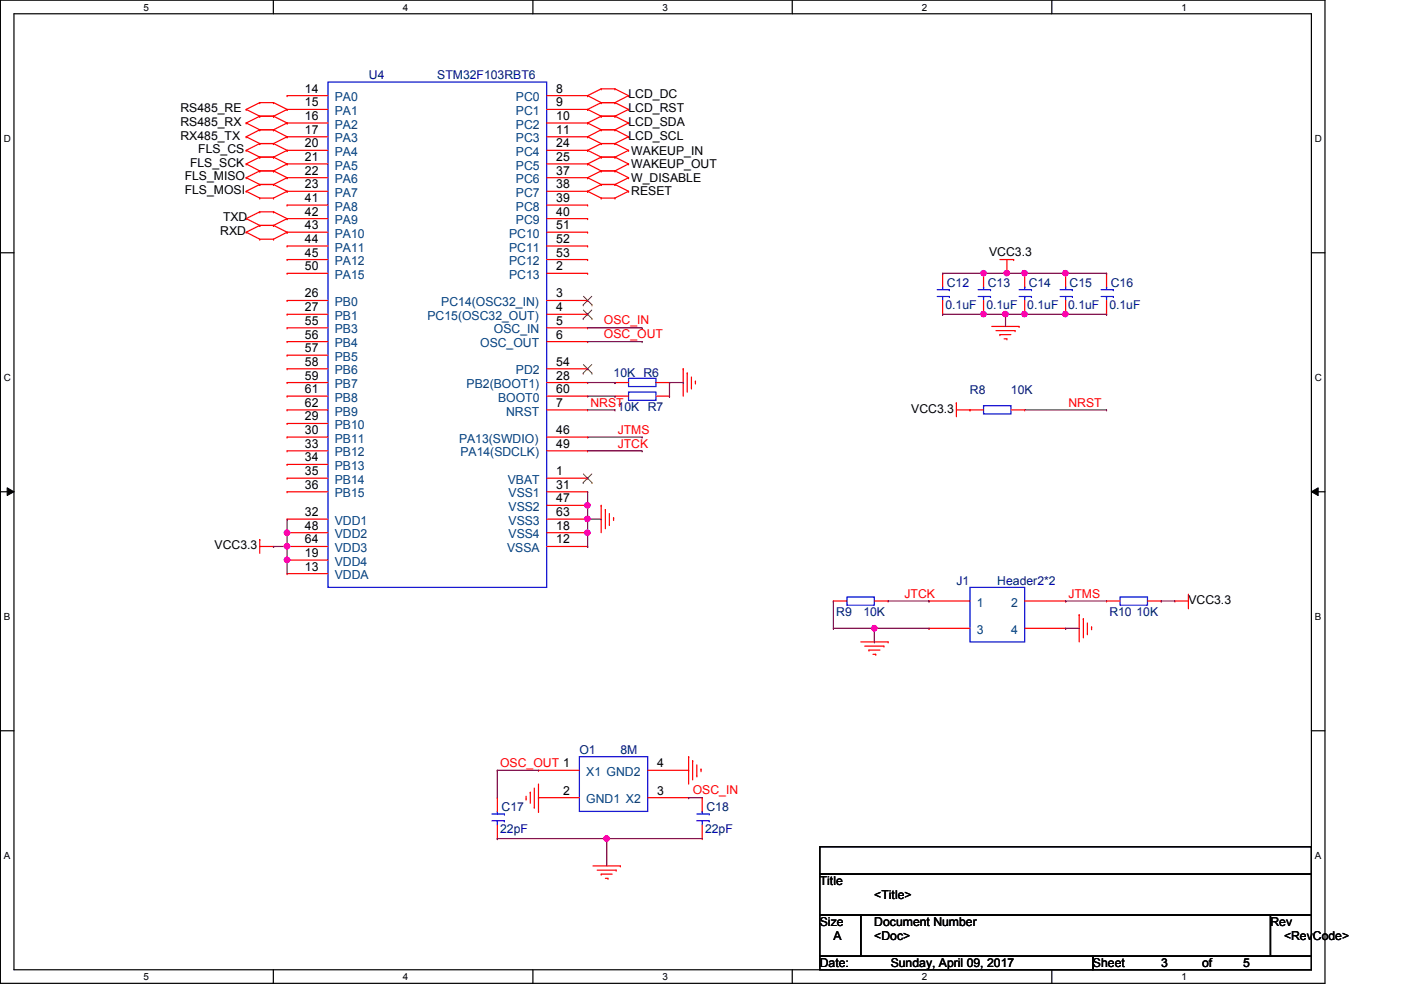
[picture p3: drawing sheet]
<svg xmlns="http://www.w3.org/2000/svg" width="297mm" height="210mm" viewBox="0 0 297 210" stroke-linecap="round" stroke-linejoin="round" font-family="sans-serif">
<path d="M.1 0h280.8v208.5h-280.8zM3 2.9h275v202.7h-275z" fill="none" stroke="#000" stroke-width=".25"/>
<g fill="#fff">
<path d="M30.4 .3h1.2v2.4h-1.2z"/>
<path d="M30.4 205.9h1.2v2.3h-1.2z"/>
</g>
<path d="M58 0v2.9M58 205.6v2.9" fill="none" stroke="#000" stroke-width=".25"/>
<g fill="#fff">
<path d="M85.4 .3h1.2v2.4h-1.2z"/>
<path d="M85.4 205.9h1.2v2.3h-1.2z"/>
</g>
<path d="M113 0v2.9M113 205.6v2.9" fill="none" stroke="#000" stroke-width=".25"/>
<g fill="#fff">
<path d="M140.5 .3h1.1v2.4h-1.1z"/>
<path d="M140.5 205.9h1.1v2.3h-1.1z"/>
</g>
<path d="M168 0v2.9M168 205.6v2.9" fill="none" stroke="#000" stroke-width=".25"/>
<g fill="#fff">
<path d="M195.4 .3h1.2v2.4h-1.2z"/>
<path d="M195.4 205.9h1.2v2.3h-1.2z"/>
</g>
<path d="M223 0v2.9M223 205.6v2.9" fill="none" stroke="#000" stroke-width=".25"/>
<g fill="#fff">
<path d="M250.5 .3h1.1v2.4h-1.1z"/>
<path d="M250.5 205.9h1.1v2.3h-1.1z"/>
<path d="M.8 28.2h1.5v2.4h-1.5z"/>
<path d="M278.8 28.2h1.4v2.4h-1.4z"/>
<path d="M.8 78.9h1.5v2.3h-1.5z"/>
<path d="M278.8 78.9h1.4v2.3h-1.4z"/>
</g>
<path d="M.1 53.6h2.9M278 53.6h2.9" fill="none" stroke="#000" stroke-width=".25"/>
<g fill="#fff">
<path d="M.8 129.6h1.4v2.3h-1.4z"/>
<path d="M278.8 129.6h1.3v2.3h-1.3z"/>
</g>
<path d="M.1 104.3h2.9M278 104.3h2.9" fill="none" stroke="#000" stroke-width=".25"/>
<path d="M1.5 103.4l1.5 .9-1.5 .8zM278 104.3l1.5-.9v1.7z" fill="#000"/>
<path d="M1.5 103.4l1.5 .9-1.5 .8zM278 104.3l1.5-.9v1.7z" fill="none" stroke="#000" stroke-width=".21"/>
<g fill="#fff">
<path d="M.8 180.3h1.4v2.3h-1.4z"/>
<path d="M278.8 180.3h1.3v2.3h-1.3z"/>
</g>
<path d="M.1 154.9h2.9M278 154.9h2.9M173.8 179.5h104.2v5.8h-104.2zM173.8 185.3h104.2v8.7h-104.2zM173.8 194h8.7v8.7h-8.7zM182.5 194h86.9v8.7h-86.9zM269.4 194h8.6v8.7h-8.6zM173.8 202.7h57.9v2.9h-57.9zM231.7 202.7h46.3v2.9h-46.3z" fill="none" stroke="#000" stroke-width=".25"/>
<g fill="none" stroke="#f00" stroke-width=".25">
<path d="M127.5 18.8h.1M127.5 18.8l-2.9 1.5M127.5 18.8h2.9M130.4 18.8h.1M130.4 18.8l2.9 1.5M52.2 26.1h.1M52.2 29h.1M52.2 23.2h.1M52.2 34.8h.1M52.2 31.9h.1M52.2 37.7h.1M52.2 26.1l2.9 1.4"/>
<path d="M52.2 29l2.9 1.4M52.2 23.2l2.9 1.4M52.2 34.8l2.9 1.4M52.2 31.9l2.9 1.4M52.2 37.7l2.9 1.4M55.1 27.5h.1M55.1 24.6h.1M55.1 30.4h.1M55.1 21.8h.1M55.1 39.1h.1M55.1 36.2h.1M55.1 33.3h.1"/>
<path d="M55.1 27.5h2.9M55.1 24.6l-2.9 1.5M55.1 24.6h2.9M55.1 30.4h2.9M55.1 27.5l-2.9 1.5M55.1 21.8l-2.9 1.4M55.1 21.8h2.9M55.1 39.1l-2.9 1.5M55.1 39.1h2.9M55.1 36.2h2.9M55.1 33.3l-2.9 1.5M55.1 33.3h2.9"/>
<path d="M55.1 30.4l-2.9 1.5M55.1 36.2l-2.9 1.5M58 27.5h.1M58 24.6h.1M58 30.4h.1M58 21.8h.1M58 39.1h.1M58 36.2h.1M58 33.3h.1M58 24.6l2.9 1.5M58 27.5l2.9 1.5M58 21.8l2.9 1.4"/>
<path d="M58 39.1l2.9 1.5M58 33.3l2.9 1.5M58 30.4l2.9 1.5M58 36.2l2.9 1.5M60.9 26.1h.1M60.9 29h.1M60.9 23.2h.1M60.9 34.8h.1M60.9 31.9h.1M60.9 37.7h.1M60.9 20.3h.1M60.9 26.1l-2.9 1.4"/>
<path d="M60.9 29l-2.9 1.4M60.9 23.2l-2.9 1.4M60.9 34.8l-2.9 1.4M60.9 31.9l-2.9 1.4M60.9 37.7l-2.9 1.4M60.9 20.3h8.7M60.9 23.2h8.7M60.9 26.1h8.7M60.9 29h8.7M60.9 31.9h8.7M60.9 34.8h8.7M60.9 37.7h8.7"/>
<path d="M115.9 20.3h8.7M115.9 23.2h8.7M115.9 26.1h8.7M115.9 29h8.7M115.9 31.9h8.7M115.9 34.8h8.7M115.9 37.7h8.7M124.6 20.3h.1M124.6 23.2h.1M124.6 26.1h.1M124.6 29h.1M124.6 34.8h.1"/>
<path d="M124.6 37.7h.1M124.6 31.9h.1M124.6 20.3l2.9 1.5M124.6 23.2l2.9 1.4M124.6 26.1l2.9 1.4M124.6 29l2.9 1.4M124.6 34.8l2.9 1.4M124.6 37.7l2.9 1.4M124.6 31.9l2.9 1.4M127.5 21.8h.1M127.5 24.6h.1M127.5 27.5h.1"/>
<path d="M127.5 30.4h.1M127.5 33.3h.1M127.5 36.2h.1M127.5 39.1h.1M127.5 27.5h2.9M127.5 24.6h2.9M127.5 30.4h2.9M127.5 21.8h2.9M127.5 39.1h2.9M127.5 36.2h2.9M127.5 33.3h2.9M127.5 21.8l-2.9 1.4"/>
<path d="M127.5 24.6l-2.9 1.5M127.5 27.5l-2.9 1.5M127.5 33.3l-2.9 1.5M127.5 36.2l-2.9 1.5M127.5 39.1l-2.9 1.5M127.5 30.4l-2.9 1.5M130.4 21.8h.1M130.4 24.6h.1M130.4 27.5h.1M130.4 30.4h.1M130.4 33.3h.1M130.4 36.2h.1"/>
<path d="M130.4 39.1h.1M130.4 21.8l2.9 1.4M130.4 24.6l2.9 1.5M130.4 27.5l2.9 1.5M130.4 33.3l2.9 1.5M130.4 36.2l2.9 1.5M130.4 39.1l2.9 1.5M130.4 30.4l2.9 1.5M133.3 20.3h.1M133.3 23.2h.1M133.3 26.1h.1M133.3 29h.1"/>
<path d="M133.3 34.8h.1M133.3 37.7h.1M133.3 31.9h.1M133.3 20.3l-2.9 1.5M133.3 23.2l-2.9 1.4M133.3 26.1l-2.9 1.4M133.3 29l-2.9 1.4M133.3 34.8l-2.9 1.4M133.3 37.7l-2.9 1.4M133.3 31.9l-2.9 1.4M52.2 40.6h.1M52.2 49.2h.1"/>
<path d="M52.2 46.4h.1M52.2 40.6l2.9 1.4M52.2 49.2l2.9 1.5M52.2 46.4l2.9 1.4M55.1 42h.1M55.1 50.7h.1M55.1 47.8h.1M55.1 44.9h.1M55.1 42h2.9M55.1 50.7h2.9M55.1 47.8l-2.9 1.4M55.1 47.8h2.9"/>
<path d="M55.1 44.9l-2.9 1.5M55.1 44.9h2.9M58 42h.1M58 50.7h.1M58 47.8h.1M58 44.9h.1M58 47.8l2.9 1.4M58 44.9l2.9 1.5M60.9 40.6h.1M60.9 49.2h.1M60.9 46.4h.1M60.9 43.5h.1"/>
<path d="M60.9 52.2h.1M60.9 55h.1M60.9 58h.1M60.9 40.6l-2.9 1.4M60.9 49.2l-2.9 1.5M60.9 46.4l-2.9 1.4M60.9 55h8.7M60.9 40.6h8.7M60.9 43.5h8.7M60.9 46.4h8.7M60.9 49.2h8.7M60.9 52.2h8.7"/>
<path d="M60.9 58h8.7M115.9 55h8.7M115.9 40.6h8.7M115.9 43.5h8.7M115.9 46.4h8.7M115.9 49.2h8.7M115.9 52.2h8.7M115.9 58h8.7M124.6 40.6h.1M124.6 43.5h.1M124.6 46.4h.1M124.6 49.2h.1"/>
<path d="M124.6 52.2h.1M124.6 55h.1M124.6 58h.1M124.6 40.6l2.9 1.4M127.5 42h.1M127.5 42h2.9M130.4 42h.1M133.3 40.6h.1M133.3 40.6l-2.9 1.4M199.9 58h.1M199.9 58v2.8M208.5 58h.1"/>
<path d="M208.5 58v2.8M212 55h2.9M213.5 58h.1M213.5 55v3M214.9 55h.1M217.3 58h.1M217.3 58v2.8M225.9 58h.1M225.9 58v2.8M234.6 58h.1M234.6 58v2.8M60.9 63.7h.1"/>
<path d="M60.9 66.6h.1M60.9 69.5h.1M60.9 72.4h.1M60.9 75.3h.1M60.9 78.2h.1M60.9 63.7h8.7M60.9 66.6h8.7M60.9 69.5h8.7M60.9 72.4h8.7M60.9 75.3h8.7M60.9 78.2h8.7M115.9 63.7h8.7"/>
<path d="M115.9 66.6h8.7M115.9 69.5h8.7M115.9 72.4h8.7M115.9 78.2h8.7M124.6 63.7h.1M124.6 66.6h.1M124.6 69.5h.1M124.6 72.4h.1M124.6 78.2h.1M144.9 78.2h.1M144.9 78.2v5.8M145.7 79.1h.1"/>
<path d="M145.7 79.1v4M146.6 79.9v2.4M199.9 66.6h.1M199.9 63.7v2.9M208.5 66.6h.1M208.5 63.7v2.9M210.3 69.2h5.8M211.2 70.1h4M212 71h.1M212 71h2.3M212.9 71.8h.6M213.5 71.8h.1"/>
<path d="M215.2 70.1h.1M216.1 69.2h.1M217.3 66.6h.1M217.3 63.7v2.9M225.9 66.6h.1M225.9 63.7v2.9M234.6 66.6h.1M234.6 63.7v2.9M60.9 81.1h.1M60.9 84h.1M60.9 86.9h.1M60.9 89.8h.1"/>
<path d="M60.9 92.7h.1M60.9 95.6h.1M60.9 98.5h.1M60.9 86.9h8.7M60.9 81.1h8.7M60.9 84h8.7M60.9 89.8h8.7M60.9 92.7h8.7M60.9 95.6h8.7M60.9 98.5h8.7M115.9 86.9h8.7M115.9 81.1h8.7"/>
<path d="M115.9 84h8.7M115.9 92.7h8.7M115.9 95.6h8.7M124.6 81.1h.1M124.6 84h.1M124.6 86.9h.1M124.6 92.7h.1M124.6 95.6h.1M130.4 81.1h.1M130.4 84h.1M130.4 81.1h2.9M130.4 84h2.9"/>
<path d="M139.1 81.1h2.8M139.1 84h2.8M141.9 81.1h.1M141.9 84h.1M146.6 82.3h.1M147.4 80.8h.1M147.4 80.8v.6M202.8 85.4h.1M202.8 86.9h5.7M202.8 85.4v2.9M205.7 86.9h.1M214.3 86.9h3"/>
<path d="M217.3 86.9h.1M55.1 114.4h.1M55.1 115.9h2.9M55.1 114.4v2.9M58 115.9h.1M60.9 101.4h.1M60.9 104.3h.1M60.9 110.1h.1M60.9 112.9h.1M60.9 115.9h.1M60.9 118.7h.1M60.9 115.9h8.7"/>
<path d="M60.9 101.4h8.7M60.9 104.3h8.7M60.9 110.1h8.7M60.9 112.9h8.7M60.9 118.7h8.7M115.9 115.9h8.7M115.9 101.4h8.7M115.9 104.3h8.7M115.9 110.1h8.7M115.9 112.9h8.7M115.9 107.1h8.7M124.6 101.4h.1"/>
<path d="M124.6 104.3h.1M124.6 107.1h.1M124.6 110.1h.1M124.6 112.9h.1M124.6 115.9h.1M127.5 107.1h.1M127.5 107.1v5.8M128.4 108h.1M128.4 108v4.1M129.2 111.2h.1M129.2 108.9v2.3M130.1 109.8h.1"/>
<path d="M130.1 109.8v.6M60.9 121.6h.1M60.9 121.6h8.7M176.7 127.4h.1M176.7 127.4h2.9M182.5 136.1h5.8M183.3 137h4.1M184.2 137.8h.1M184.2 137.8h2.4M185.1 138.7h.6M185.4 127.4h2.9M185.7 138.7h.1"/>
<path d="M187.4 137h.1M188.3 136.1h.1M188.3 127.4h.1M197 127.4h.1M197 133.2h.1M197 127.4h8.7M197 133.2h8.7M217.3 127.4h8.6M217.3 133.2h8.6M225.9 127.4h.1M225.9 133.2h.1M228.8 130.3h.1"/>
<path d="M228.8 130.3v5.8M229.7 131.2h.1M229.7 131.2v4.1M230.5 134.4h.1M230.5 132.1v2.3M231.4 132.9h.1M231.4 132.9v.6M234.6 127.4h.1M234.6 127.4h2.9M243.3 127.4h2.9M246.2 127.4h.1M249.1 127.4h.1"/>
<path d="M249.1 127.4h2.9M252 128.9h.1M252 126v2.9M105.4 177.8h.1M105.4 169.1h.1M105.4 169.1v2.9M105.4 174.9v2.9M111.5 169.4h.1M111.5 168.8v.6M112.4 168h.1M112.4 168v2.3M113.3 171.2h.1"/>
<path d="M113.3 167.1v4.1M114.2 172h.1M114.2 163.3h.1M114.2 169.1h.1M114.2 166.2v5.8M114.2 163.3h8.6M114.2 169.1h8.6M137.3 163.3h8.7M137.3 169.1h8.7M146 160.4h.1M146 169.1h.1M146 163.3h.1"/>
<path d="M146 160.4v5.8M146.9 161.3h.1M146.9 161.3v4.1M147.7 164.5h.1M147.7 162.2v2.3M148.6 163.1h.1M148.6 163.1v.5M148.9 177.8h.1M148.9 169.1h.1M148.9 169.1v2.9M148.9 174.9v2.9M125.7 183.6h5.8"/>
<path d="M126.6 184.5h4M127.5 185.3h.1M127.5 185.3h2.3M128.4 186.2h.5M128.9 186.2h.1M130.6 184.5h.1M131.5 183.6h.1"/>
</g>
<g fill="none" stroke="#00f" stroke-width=".25">
<path d="M69.6 17.4h46.3v107.1h-46.3zM198.7 62.9h2.6M198.7 61.4h2.6M199.9 62.9h.1M199.9 60.8h.1M199.9 60.8v.6M199.9 62.9v.8M201.3 62.9h.1M201.3 61.4h.1M207.4 62.9h2.6M207.4 61.4h2.6M208.5 62.9h.1"/>
<path d="M208.5 60.8h.1M208.5 60.8v.6M208.5 62.9v.8M210 62.9h.1M210 61.4h.1M216.1 62.9h2.6M216.1 61.4h2.6M217.3 62.9h.1M217.3 60.8h.1M217.3 60.8v.6M217.3 62.9v.8M218.7 62.9h.1"/>
<path d="M218.7 61.4h.1M224.7 62.9h2.7M224.7 61.4h2.7M225.9 62.9h.1M225.9 60.8h.1M225.9 60.8v.6M225.9 62.9v.8M227.4 62.9h.1M227.4 61.4h.1M233.5 62.9h2.5M233.5 61.4h2.5M234.6 62.9h.1"/>
<path d="M234.6 60.8h.1M234.6 60.8v.6M234.6 62.9v.8M236 62.9h.1M236 61.4h.1M133.3 80.2h5.8v1.8h-5.8zM133.3 83.1h5.8v1.8h-5.8zM208.5 86h5.8v1.8h-5.8zM179.6 126.6h5.8v1.7h-5.8zM205.7 124.5h11.6v11.6h-11.6zM237.5 126.6h5.8v1.7h-5.8zM104.3 174h2.6"/>
<path d="M104.3 172.6h2.6M105.4 174h.1M105.4 172h.1M105.4 172v.6M105.4 174v.9M106.9 174h.1M106.9 172.6h.1M122.8 160.4h14.5v11.6h-14.5zM147.7 174h2.7M147.7 172.6h2.7M148.9 174h.1M148.9 172h.1"/>
<path d="M148.9 172v.6M148.9 174v.9M150.4 174h.1M150.4 172.6h.1"/>
</g>
<g fill="none" stroke="#804000" stroke-width=".21">
<path d="M123.7 64.6h.1M123.7 67.6h.1M123.7 79.1h.1M123.7 62.8l1.8 1.8M123.7 65.7l1.8 1.9M123.7 77.3l1.8 1.8M125.5 62.8l-1.8 1.8M125.5 65.7l-1.8 1.9M125.5 77.3l-1.8 1.8M125.5 64.6h.1M125.5 67.6h.1M125.5 79.1h.1"/>
<path d="M123.7 102.3h.1M123.7 100.5l1.8 1.8M125.5 100.5l-1.8 1.8M125.5 102.3h.1"/>
</g>
<path d="M124.6 110.1h2.9M127.5 110.1h.1" fill="none" stroke="#800040" stroke-width=".25"/>
<circle cx="124.5" cy="110" r=".56" fill="#f0f"/>
<circle cx="124.5" cy="110" r=".56" fill="none" stroke="#f0f" stroke-width=".25"/>
<path d="M124.6 112.9h.1M124.6 107.1h.1M124.6 104.3v2.8M124.6 110.1v2.8" fill="none" stroke="#800040" stroke-width=".25"/>
<circle cx="124.5" cy="107.1" r=".56" fill="#f0f"/>
<circle cx="124.5" cy="107.1" r=".56" fill="none" stroke="#f0f" stroke-width=".25"/>
<path d="M124.6 110.1h.1M124.6 115.9h.1M124.6 107.1v3M124.6 112.9v3" fill="none" stroke="#800040" stroke-width=".25"/>
<circle cx="124.5" cy="112.9" r=".56" fill="#f0f"/>
<circle cx="124.5" cy="112.9" r=".56" fill="none" stroke="#f0f" stroke-width=".25"/>
<path d="M60.9 112.9h.1M60.9 110.1v2.8" fill="none" stroke="#800040" stroke-width=".25"/>
<circle cx="60.9" cy="113" r=".56" fill="#f0f"/>
<circle cx="60.9" cy="113" r=".56" fill="none" stroke="#f0f" stroke-width=".25"/>
<g fill="none" stroke="#800040" stroke-width=".25">
<path d="M124.6 69.5h11.5M124.6 72.4h11.5M136.1 69.5h.1M136.1 72.4h.1M124.6 92.7h11.5M124.6 95.6h11.5M136.1 92.7h.1M136.1 95.6h.1M58 115.9h.1M58 115.9h2.9M60.9 115.9h.1M60.9 118.7h.1"/>
<path d="M60.9 112.9v5.8"/>
</g>
<circle cx="60.9" cy="115.8" r=".56" fill="#f0f"/>
<circle cx="60.9" cy="115.8" r=".56" fill="none" stroke="#f0f" stroke-width=".25"/>
<path d="M60.9 118.7h.1M60.9 118.7v2.9" fill="none" stroke="#800040" stroke-width=".25"/>
<circle cx="60.9" cy="118.7" r=".57" fill="#f0f"/>
<circle cx="60.9" cy="118.7" r=".57" fill="none" stroke="#f0f" stroke-width=".25"/>
<path d="M124.6 81.1h5.8M124.6 84h5.8M124.6 86.9h5.8M130.4 81.1h.1M130.4 84h.1M130.4 86.9h.1M141.9 84h.1M144.9 81.1h.1M144.9 81.1h-3v2.9M176.7 133.2h8.7M185.4 133.2h.1" fill="none" stroke="#800040" stroke-width=".25"/>
<circle cx="185.4" cy="133.2" r=".56" fill="#f0f"/>
<circle cx="185.4" cy="133.2" r=".56" fill="none" stroke="#f0f" stroke-width=".25"/>
<g fill="none" stroke="#800040" stroke-width=".25">
<path d="M176.7 133.2h.1M176.7 127.4v5.8M185.4 136.1h.1M188.3 127.4h8.7M197 127.4h.1M197 133.2h.1M197 133.2h-11.6v2.9M225.9 127.4h.1M225.9 133.2h.1M225.9 127.4h8.7M225.9 133.2h2.9M246.2 127.4h.1"/>
<path d="M246.2 127.4h2.9M105.4 163.3h.1M105.4 177.8h.1M105.4 163.3h8.8M105.4 163.3v5.8M105.4 177.8h43.5M128.6 177.8h.1M128.6 177.8v5.8M146 169.1h.1M146 169.1h2.9"/>
</g>
<circle cx="128.6" cy="177.8" r=".56" fill="#f0f"/>
<circle cx="128.6" cy="177.8" r=".56" fill="none" stroke="#f0f" stroke-width=".25"/>
<path d="M213.2 66.6h.1M213.2 66.6h4.1" fill="none" stroke="#800040" stroke-width=".25"/>
<circle cx="217.2" cy="66.6" r=".56" fill="#f0f"/>
<circle cx="217.2" cy="66.6" r=".56" fill="none" stroke="#f0f" stroke-width=".25"/>
<circle cx="213.2" cy="66.6" r=".56" fill="#f0f"/>
<circle cx="213.2" cy="66.6" r=".56" fill="none" stroke="#f0f" stroke-width=".25"/>
<path d="M225.9 58h8.7M234.6 58h.1M225.9 66.6h8.7M234.6 66.6h.1M217.3 86.9h17.3M234.6 86.9h.1" fill="none" stroke="#800040" stroke-width=".25"/>
<circle cx="225.9" cy="66.6" r=".56" fill="#f0f"/>
<circle cx="225.9" cy="66.6" r=".56" fill="none" stroke="#f0f" stroke-width=".25"/>
<path d="M199.9 58h.1M199.9 58h13.6M213.5 58h.1" fill="none" stroke="#800040" stroke-width=".25"/>
<circle cx="208.5" cy="57.9" r=".56" fill="#f0f"/>
<circle cx="208.5" cy="57.9" r=".56" fill="none" stroke="#f0f" stroke-width=".25"/>
<circle cx="213.4" cy="57.9" r=".56" fill="#f0f"/>
<circle cx="213.4" cy="57.9" r=".56" fill="none" stroke="#f0f" stroke-width=".25"/>
<path d="M217.3 58h.1M217.3 58h8.6" fill="none" stroke="#800040" stroke-width=".25"/>
<circle cx="225.9" cy="57.9" r=".56" fill="#f0f"/>
<circle cx="225.9" cy="57.9" r=".56" fill="none" stroke="#f0f" stroke-width=".25"/>
<circle cx="217.2" cy="57.9" r=".56" fill="#f0f"/>
<circle cx="217.2" cy="57.9" r=".56" fill="none" stroke="#f0f" stroke-width=".25"/>
<path d="M199.9 66.6h.1M199.9 66.6h8.6" fill="none" stroke="#800040" stroke-width=".25"/>
<circle cx="208.5" cy="66.6" r=".56" fill="#f0f"/>
<circle cx="208.5" cy="66.6" r=".56" fill="none" stroke="#f0f" stroke-width=".25"/>
<path d="M213.5 58h.1M213.5 58h3.8M208.5 66.6h4.7M213.2 66.6h.1M213.2 66.6v2.6M217.3 66.6h.1M217.3 66.6h8.6" fill="none" stroke="#800040" stroke-width=".25"/>
<circle cx="124.5" cy="110" r=".56" fill="#f0f"/>
<circle cx="124.5" cy="110" r=".56" fill="none" stroke="#f0f" stroke-width=".25"/>
<circle cx="124.5" cy="107.1" r=".56" fill="#f0f"/>
<circle cx="124.5" cy="107.1" r=".56" fill="none" stroke="#f0f" stroke-width=".25"/>
<circle cx="124.5" cy="112.9" r=".56" fill="#f0f"/>
<circle cx="124.5" cy="112.9" r=".56" fill="none" stroke="#f0f" stroke-width=".25"/>
<circle cx="60.9" cy="113" r=".56" fill="#f0f"/>
<circle cx="60.9" cy="113" r=".56" fill="none" stroke="#f0f" stroke-width=".25"/>
<circle cx="60.9" cy="115.8" r=".56" fill="#f0f"/>
<circle cx="60.9" cy="115.8" r=".56" fill="none" stroke="#f0f" stroke-width=".25"/>
<circle cx="60.9" cy="118.7" r=".57" fill="#f0f"/>
<circle cx="60.9" cy="118.7" r=".57" fill="none" stroke="#f0f" stroke-width=".25"/>
<circle cx="185.4" cy="133.2" r=".56" fill="#f0f"/>
<circle cx="185.4" cy="133.2" r=".56" fill="none" stroke="#f0f" stroke-width=".25"/>
<circle cx="128.6" cy="177.8" r=".56" fill="#f0f"/>
<circle cx="128.6" cy="177.8" r=".56" fill="none" stroke="#f0f" stroke-width=".25"/>
<circle cx="217.2" cy="66.6" r=".56" fill="#f0f"/>
<circle cx="217.2" cy="66.6" r=".56" fill="none" stroke="#f0f" stroke-width=".25"/>
<circle cx="213.2" cy="66.6" r=".56" fill="#f0f"/>
<circle cx="213.2" cy="66.6" r=".56" fill="none" stroke="#f0f" stroke-width=".25"/>
<circle cx="225.9" cy="66.6" r=".56" fill="#f0f"/>
<circle cx="225.9" cy="66.6" r=".56" fill="none" stroke="#f0f" stroke-width=".25"/>
<circle cx="208.5" cy="57.9" r=".56" fill="#f0f"/>
<circle cx="208.5" cy="57.9" r=".56" fill="none" stroke="#f0f" stroke-width=".25"/>
<circle cx="213.4" cy="57.9" r=".56" fill="#f0f"/>
<circle cx="213.4" cy="57.9" r=".56" fill="none" stroke="#f0f" stroke-width=".25"/>
<circle cx="225.9" cy="57.9" r=".56" fill="#f0f"/>
<circle cx="225.9" cy="57.9" r=".56" fill="none" stroke="#f0f" stroke-width=".25"/>
<circle cx="217.2" cy="57.9" r=".56" fill="#f0f"/>
<circle cx="217.2" cy="57.9" r=".56" fill="none" stroke="#f0f" stroke-width=".25"/>
<circle cx="208.5" cy="66.6" r=".56" fill="#f0f"/>
<circle cx="208.5" cy="66.6" r=".56" fill="none" stroke="#f0f" stroke-width=".25"/>
<g font-size="2.6" fill="#000080">
<text x="78.2" y="16.8">U4</text>
<text x="92.7" y="16.8">STM32F103RBT6</text>
<text x="200.4" y="65.5">0.1uF</text>
<text x="200.7" y="60.8">C12</text>
<text x="209.1" y="65.5">0.1uF</text>
<text x="209.4" y="60.8">C13</text>
<text x="217.8" y="65.5">0.1uF</text>
<text x="218.1" y="60.8">C14</text>
<text x="226.5" y="65.5">0.1uF</text>
<text x="226.8" y="60.8">C15</text>
<text x="235.2" y="65.5">0.1uF</text>
<text x="235.5" y="60.8">C16</text>
<text x="130.1" y="80">10K R6</text>
<text x="205.7" y="83.4">R8</text>
<text x="214.3" y="83.4">10K</text>
<text x="130.9" y="87.2">10K R7</text>
<text x="202.8" y="124">J1</text>
<text x="211.5" y="124">Header2*2</text>
<text x="177.3" y="130.6">R9</text>
<text x="183" y="130.6">10K</text>
<text x="235.2" y="130.6">R10 10K</text>
<text x="122.8" y="159.9">O1</text>
<text x="131.5" y="159.9">8M</text>
<text x="106.3" y="172">C17</text>
<text x="149.8" y="172">C18</text>
<text x="106" y="176.7">22pF</text>
<text x="149.5" y="176.7">22pF</text>
</g>
<g font-size="2.6">
<text x="38.3" y="23.8">RS485_RE</text>
<text x="64.6" y="19.6">14</text>
<text x="64.6" y="22.6">15</text>
<text x="117.9" y="19.6">8</text>
<text x="117.9" y="22.6">9</text>
<text x="133.3" y="20.9">LCD_DC</text>
<text x="133.3" y="23.8">LCD_RST</text>
<text x="38.3" y="26.7">RS485_RX</text>
<text x="38.3" y="29.6">RX485_TX</text>
<text x="64.6" y="25.4">16</text>
<text x="64.6" y="28.4">17</text>
<text x="117.9" y="25.4">10</text>
<text x="117.9" y="28.4">11</text>
<text x="133.3" y="26.7">LCD_SDA</text>
<text x="133.3" y="29.6">LCD_SCL</text>
<text x="40.3" y="35.3">FLS_SCK</text>
<text x="42" y="32.5">FLS_CS</text>
<text x="64.6" y="31.2">20</text>
<text x="64.6" y="34.1">21</text>
<text x="117.9" y="31.2">24</text>
<text x="117.9" y="34.1">25</text>
<text x="133.9" y="35.6">WAKEUP_OUT</text>
<text x="133.9" y="32.8">WAKEUP_IN</text>
<text x="39.2" y="41.1">FLS_MOSI</text>
<text x="39.2" y="38.3">FLS_MISO</text>
<text x="64.6" y="37">22</text>
<text x="64.6" y="39.9">23</text>
<text x="117.9" y="37">37</text>
<text x="117.9" y="39.9">38</text>
<text x="133.9" y="38.6">W_DISABLE</text>
<text x="133.9" y="41.4">RESET</text>
<text x="47.3" y="46.9">TXD</text>
<text x="64.6" y="42.8">41</text>
<text x="64.6" y="45.7">42</text>
<text x="117.9" y="42.8">39</text>
<text x="117.9" y="45.7">40</text>
<text x="46.7" y="49.8">RXD</text>
<text x="64.6" y="48.6">43</text>
<text x="64.6" y="51.5">44</text>
<text x="117.9" y="48.6">51</text>
<text x="117.9" y="51.5">52</text>
<text x="64.6" y="54.4">45</text>
<text x="64.6" y="57.3">50</text>
<text x="117.9" y="54.4">53</text>
<text x="117.9" y="57.3">2</text>
<text x="209.7" y="54.2">VCC3.3</text>
<text x="64.6" y="63.1">26</text>
<text x="64.6" y="66">27</text>
<text x="117.9" y="63.1">3</text>
<text x="117.9" y="66">4</text>
<text x="64.6" y="68.9">55</text>
<text x="64.6" y="71.8">56</text>
<text x="117.9" y="68.9">5</text>
<text x="117.9" y="71.8">6</text>
<text x="64.6" y="74.7">57</text>
<text x="64.6" y="77.6">58</text>
<text x="117.9" y="77.6">54</text>
<text x="64.6" y="80.5">59</text>
<text x="64.6" y="83.4">61</text>
<text x="117.9" y="80.5">28</text>
<text x="117.9" y="83.4">60</text>
<text x="64.6" y="86.3">62</text>
<text x="64.6" y="89.2">29</text>
<text x="117.9" y="86.3">7</text>
<text x="193.2" y="87.5">VCC3.3</text>
<text x="64.6" y="92">30</text>
<text x="64.6" y="95">33</text>
<text x="117.9" y="92">46</text>
<text x="117.9" y="95">49</text>
<text x="64.6" y="97.8">34</text>
<text x="64.6" y="100.8">35</text>
<text x="117.9" y="100.8">1</text>
<text x="64.6" y="103.6">36</text>
<text x="117.9" y="103.6">31</text>
<text x="117.9" y="106.5">47</text>
<text x="64.6" y="109.4">32</text>
<text x="64.6" y="112.3">48</text>
<text x="117.9" y="109.4">63</text>
<text x="117.9" y="112.3">18</text>
<text x="45.5" y="116.5">VCC3.3</text>
<text x="64.6" y="115.2">64</text>
<text x="64.6" y="118.1">19</text>
<text x="117.9" y="115.2">12</text>
<text x="64.6" y="121">13</text>
<text x="252" y="128">VCC3.3</text>
<text x="139.4" y="162.7">4</text>
<text x="119.4" y="168.5">2</text>
<text x="139.4" y="168.5">3</text>
<text x="173.8" y="187.7">Title</text>
<text x="185.4" y="190.6">&lt;Title&gt;</text>
<text x="173.8" y="196.3">Size</text>
<text x="185.4" y="196.3">Document Number</text>
<text x="269.4" y="196.3">Rev</text>
<text x="176.7" y="199.3">A</text>
<text x="185.4" y="199.3">&lt;Doc&gt;</text>
<text x="272.2" y="199.3">&lt;RevCode&gt;</text>
<text x="173.8" y="205.1">Date:</text>
<text x="188.8" y="205.1">Sunday, April 09, 2017</text>
<text x="231.7" y="205.1">Sheet</text>
<text x="246.2" y="205.1">3</text>
<text x="254.9" y="205.1">of</text>
<text x="263.6" y="205.1">5</text>
</g>
<g font-size="2.6" fill="#004080">
<text x="71" y="21.5">PA0</text>
<text x="109.4" y="21.5">PC0</text>
<text x="71" y="24.4">PA1</text>
<text x="71" y="27.3">PA2</text>
<text x="109.4" y="24.4">PC1</text>
<text x="109.4" y="27.3">PC2</text>
<text x="71" y="30.2">PA3</text>
<text x="71" y="33.1">PA4</text>
<text x="71" y="35.9">PA5</text>
<text x="109.4" y="30.2">PC3</text>
<text x="109.4" y="33.1">PC4</text>
<text x="109.4" y="35.9">PC5</text>
<text x="71" y="38.9">PA6</text>
<text x="71" y="41.7">PA7</text>
<text x="109.4" y="38.9">PC6</text>
<text x="109.4" y="41.7">PC7</text>
<text x="71" y="44.7">PA8</text>
<text x="71" y="47.5">PA9</text>
<text x="109.4" y="44.7">PC8</text>
<text x="109.4" y="47.5">PC9</text>
<text x="71" y="50.4">PA10</text>
<text x="71" y="53.3">PA11</text>
<text x="107.9" y="50.4">PC10</text>
<text x="107.9" y="53.3">PC11</text>
<text x="71" y="56.2">PA12</text>
<text x="71" y="59.1">PA15</text>
<text x="107.9" y="56.2">PC12</text>
<text x="107.9" y="59.1">PC13</text>
<text x="71" y="64.9">PB0</text>
<text x="93.6" y="64.9">PC14(OSC32_IN)</text>
<text x="71" y="67.8">PB1</text>
<text x="71" y="70.7">PB3</text>
<text x="90.6" y="67.8">PC15(OSC32_OUT)</text>
<text x="104.7" y="70.7">OSC_IN</text>
<text x="71" y="73.6">PB4</text>
<text x="71" y="76.5">PB5</text>
<text x="101.8" y="73.6">OSC_OUT</text>
<text x="71" y="79.4">PB6</text>
<text x="71" y="82.3">PB7</text>
<text x="98.9" y="82.3">PB2(BOOT1)</text>
<text x="109.4" y="79.4">PD2</text>
<text x="71" y="85.2">PB8</text>
<text x="71" y="88.1">PB9</text>
<text x="105.6" y="85.2">BOOT0</text>
<text x="107.3" y="88.1">NRST</text>
<text x="71" y="91">PB10</text>
<text x="71" y="93.9">PB11</text>
<text x="97.3" y="93.9">PA13(SWDIO)</text>
<text x="71" y="96.8">PB12</text>
<text x="71" y="99.7">PB13</text>
<text x="97.6" y="96.8">PA14(SDCLK)</text>
<text x="71" y="102.6">PB14</text>
<text x="71" y="105.5">PB15</text>
<text x="107.7" y="102.6">VBAT</text>
<text x="107.8" y="105.5">VSS1</text>
<text x="71" y="111.3">VDD1</text>
<text x="107.8" y="108.3">VSS2</text>
<text x="107.8" y="111.3">VSS3</text>
<text x="71" y="114.1">VDD2</text>
<text x="71" y="117.1">VDD3</text>
<text x="71" y="119.9">VDD4</text>
<text x="107.5" y="117.1">VSSA</text>
<text x="107.8" y="114.1">VSS4</text>
<text x="71" y="122.8">VDDA</text>
<text x="207.1" y="128.6">1</text>
<text x="214.4" y="128.6">2</text>
<text x="207.1" y="134.4">3</text>
<text x="214.4" y="134.4">4</text>
<text x="124.3" y="164.5">X1 GND2</text>
<text x="124.3" y="170.3">GND1 X2</text>
</g>
<g font-size="2.6" fill="#f00">
<text x="128.1" y="68.7">OSC_IN</text>
<text x="128.1" y="71.6">OSC_OUT</text>
<text x="125.2" y="86.3">NRST</text>
<text x="226.5" y="86.3">NRST</text>
<text x="131" y="92.1">JTMS</text>
<text x="131" y="95">JTCK</text>
<text x="191.8" y="126.8">JTCK</text>
<text x="226.5" y="126.8">JTMS</text>
<text x="106" y="162.5">OSC_OUT 1</text>
<text x="146.9" y="168.3">OSC_IN</text>
</g>
<g font-size="2.1">
<text x="30.4" y="2.2">5</text>
<text x="85.4" y="2.2">4</text>
<text x="140.5" y="2.2">3</text>
<text x="195.4" y="2.2">2</text>
<text x="250.5" y="2.2">1</text>
<text x=".8" y="30.1">D</text>
<text x="278.8" y="30.1">D</text>
<text x=".8" y="80.8">C</text>
<text x="278.8" y="80.8">C</text>
<text x=".8" y="131.5">B</text>
<text x="278.8" y="131.5">B</text>
<text x=".8" y="182.2">A</text>
<text x="278.8" y="182.2">A</text>
<text x="30.4" y="207.8">5</text>
<text x="85.4" y="207.8">4</text>
<text x="140.5" y="207.8">3</text>
<text x="195.4" y="207.8">2</text>
<text x="250.5" y="207.8">1</text>
</g>
</svg>
